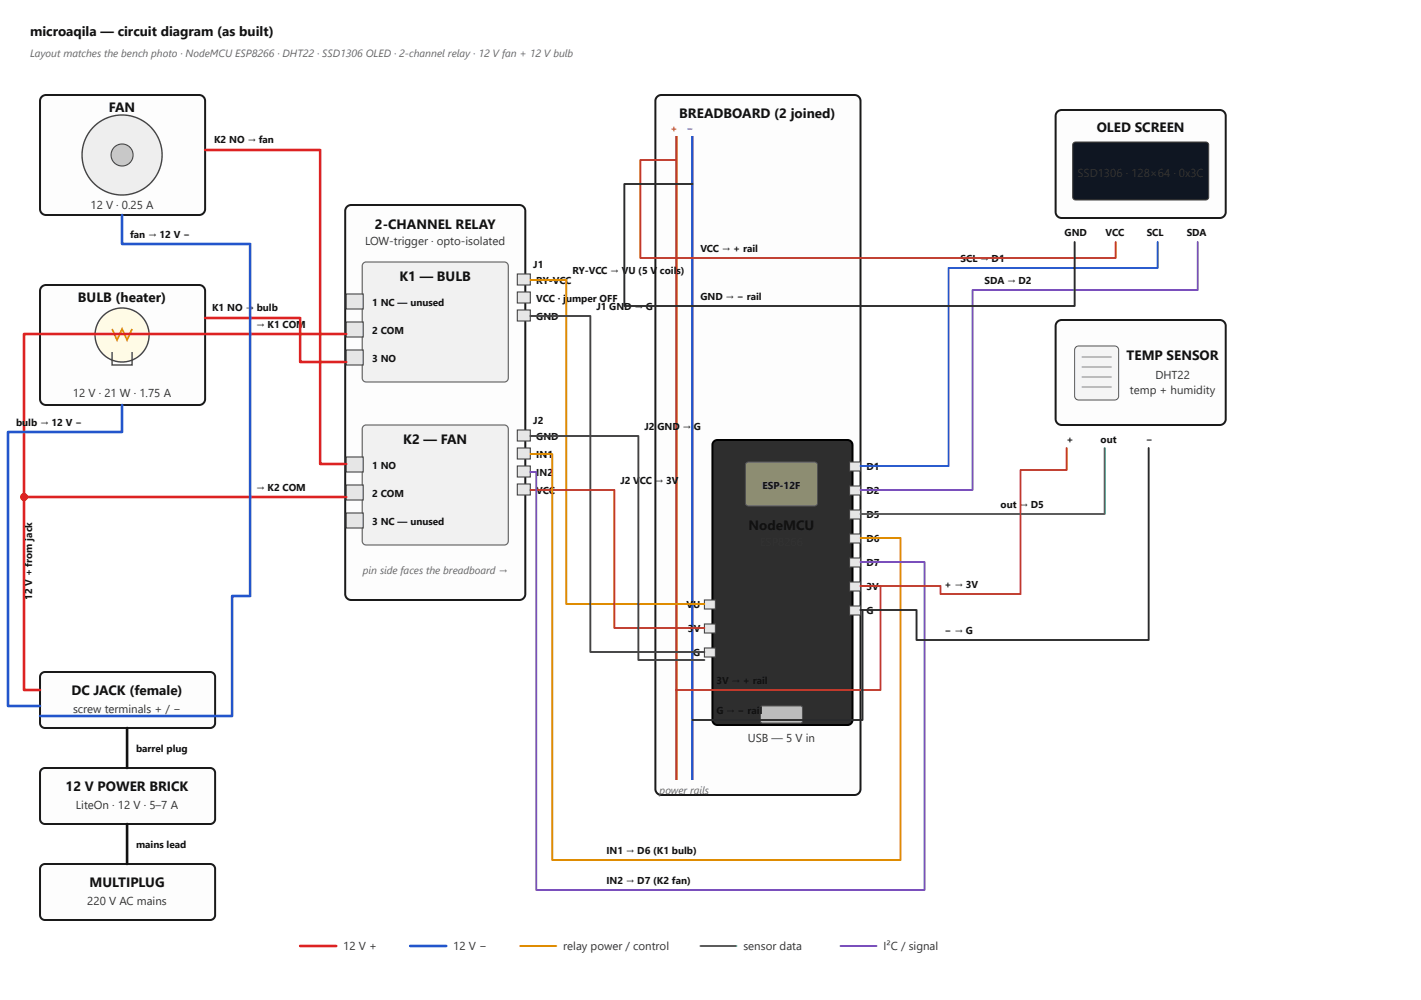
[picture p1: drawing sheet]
<svg xmlns="http://www.w3.org/2000/svg" width="376mm" height="265mm" viewBox="0 0 376 265" stroke-linecap="round" stroke-linejoin="round" font-family="sans-serif">
<path d="M11 25.6l1.2-.5h40.5a1.59 1.59 0 0 1 1.5 1.6v28.6a1.59 1.59 0 0 1-1.5 1.6h-40.5a1.59 1.59 0 0 1-1.6-1.6v-28.6z" fill="#fdfdfd"/>
<path d="M11 25.6l1.2-.5h40.5a1.59 1.59 0 0 1 1.5 1.6v28.6a1.59 1.59 0 0 1-1.5 1.6h-40.5a1.59 1.59 0 0 1-1.6-1.6v-28.6z" fill="none" stroke="#1a1a1a" stroke-width=".53"/>
<circle cx="32.3" cy="41" r="10.6" fill="#eee"/>
<circle cx="32.3" cy="41" r="10.6" fill="none" stroke="#444" stroke-width=".37"/>
<circle cx="32.3" cy="41" r="2.91" fill="#c8c8c8"/>
<circle cx="32.3" cy="41" r="2.91" fill="none" stroke="#444" stroke-width=".29"/>
<path d="M11 75.9l1.2-.5h40.5a1.59 1.59 0 0 1 1.5 1.6v28.6a1.59 1.59 0 0 1-1.5 1.6h-40.5a1.59 1.59 0 0 1-1.6-1.6v-28.6z" fill="#fdfdfd"/>
<path d="M11 75.9l1.2-.5h40.5a1.59 1.59 0 0 1 1.5 1.6v28.6a1.59 1.59 0 0 1-1.5 1.6h-40.5a1.59 1.59 0 0 1-1.6-1.6v-28.6z" fill="none" stroke="#1a1a1a" stroke-width=".53"/>
<circle cx="32.3" cy="88.6" r="7.1" fill="#fffbe6"/>
<g fill="none" stroke="#444" stroke-width=".37">
<path d="M29.6 93.1v3.5h5.3v-3.5"/>
<circle cx="32.3" cy="88.6" r="7.1"/>
</g>
<path d="M29.6 87l1.4 3 1.3-3 1.3 3 1.3-3" fill="none" stroke="#b8860b" stroke-width=".45"/>
<path d="M11 178.2l.9-.4h44l.7 .5 .3 .6-.1 12.7-.4 .7-.8 .3h-44l-.7-.5-.3-.8v-12.2z" fill="#fdfdfd"/>
<path d="M11 178.2l.9-.4h44l.7 .5 .3 .6-.1 12.7-.4 .7-.8 .3h-44l-.7-.5-.3-.8v-12.2z" fill="none" stroke="#1a1a1a" stroke-width=".53"/>
<path d="M11 203.6l.9-.4h44l.7 .5 .3 .6-.1 12.7-.4 .7-.8 .3h-44l-.7-.5-.3-.8v-12.2z" fill="#fdfdfd"/>
<path d="M11 203.6l.9-.4h44l.7 .5 .3 .6-.1 12.7-.4 .7-.8 .3h-44l-.7-.5-.3-.8v-12.2z" fill="none" stroke="#1a1a1a" stroke-width=".53"/>
<path d="M11 229l.9-.4h44l.7 .5 .3 .6-.1 12.7-.4 .7-.8 .3h-44l-.7-.5-.3-.8v-12.2z" fill="#fdfdfd"/>
<path d="M11 229l.9-.4h44l.7 .5 .3 .6-.1 12.7-.4 .7-.8 .3h-44l-.7-.5-.3-.8v-12.2z" fill="none" stroke="#1a1a1a" stroke-width=".53"/>
<path d="M33.6 192.6v10.6M33.6 218v10.6" fill="none" stroke="#111" stroke-width=".69"/>
<path d="M91.7 54.7l1.2-.5h44.4a1.59 1.59 0 0 1 1.6 1.6v101.4a1.59 1.59 0 0 1-1.6 1.5h-44.4a1.59 1.59 0 0 1-1.6-1.5v-101.4z" fill="#fdfdfd"/>
<path d="M91.7 54.7l1.2-.5h44.4a1.59 1.59 0 0 1 1.6 1.6v101.4a1.59 1.59 0 0 1-1.6 1.5h-44.4a1.59 1.59 0 0 1-1.6-1.5v-101.4z" fill="none" stroke="#1a1a1a" stroke-width=".53"/>
<path d="M96.1 69.6l.7-.3h36.5a1.06 1.06 0 0 1 1.1 1.1v29.6a1.06 1.06 0 0 1-1.1 1.1h-36.5a1.06 1.06 0 0 1-1-1.1v-29.6z" fill="#f1f1f1"/>
<path d="M96.1 69.6l.7-.3h36.5a1.06 1.06 0 0 1 1.1 1.1v29.6a1.06 1.06 0 0 1-1.1 1.1h-36.5a1.06 1.06 0 0 1-1-1.1v-29.6z" fill="none" stroke="#666" stroke-width=".32"/>
<path d="M91.5 77.8h4.5v4h-4.5z" fill="#e6e6e6"/>
<path d="M91.5 77.8h4.5v4h-4.5z" fill="none" stroke="#444" stroke-width=".29"/>
<path d="M91.5 85.2h4.5v4h-4.5z" fill="#e6e6e6"/>
<path d="M91.5 85.2h4.5v4h-4.5z" fill="none" stroke="#444" stroke-width=".29"/>
<path d="M91.5 92.6h4.5v4h-4.5z" fill="#e6e6e6"/>
<path d="M91.5 92.6h4.5v4h-4.5z" fill="none" stroke="#444" stroke-width=".29"/>
<path d="M96.1 112.8l.7-.4h36.5a1.06 1.06 0 0 1 1.1 1.1v29.6a1.06 1.06 0 0 1-1.1 1.1h-36.5a1.06 1.06 0 0 1-1-1.1v-29.6z" fill="#f1f1f1"/>
<path d="M96.1 112.8l.7-.4h36.5a1.06 1.06 0 0 1 1.1 1.1v29.6a1.06 1.06 0 0 1-1.1 1.1h-36.5a1.06 1.06 0 0 1-1-1.1v-29.6z" fill="none" stroke="#666" stroke-width=".32"/>
<path d="M91.5 120.9h4.5v4h-4.5z" fill="#e6e6e6"/>
<path d="M91.5 120.9h4.5v4h-4.5z" fill="none" stroke="#444" stroke-width=".29"/>
<path d="M91.5 128.3h4.5v4h-4.5z" fill="#e6e6e6"/>
<path d="M91.5 128.3h4.5v4h-4.5z" fill="none" stroke="#444" stroke-width=".29"/>
<path d="M91.5 135.7h4.5v4h-4.5z" fill="#e6e6e6"/>
<path d="M91.5 135.7h4.5v4h-4.5z" fill="none" stroke="#444" stroke-width=".29"/>
<path d="M136.8 72.5h3.4v2.9h-3.4z" fill="#e6e6e6"/>
<path d="M136.8 72.5h3.4v2.9h-3.4z" fill="none" stroke="#444" stroke-width=".29"/>
<path d="M136.8 77.3h3.4v2.9h-3.4z" fill="#e6e6e6"/>
<path d="M136.8 77.3h3.4v2.9h-3.4z" fill="none" stroke="#444" stroke-width=".29"/>
<path d="M136.8 82h3.4v2.9h-3.4z" fill="#e6e6e6"/>
<path d="M136.8 82h3.4v2.9h-3.4z" fill="none" stroke="#444" stroke-width=".29"/>
<path d="M136.8 113.8h3.4v2.9h-3.4z" fill="#e6e6e6"/>
<path d="M136.8 113.8h3.4v2.9h-3.4z" fill="none" stroke="#444" stroke-width=".29"/>
<path d="M136.8 118.5h3.4v2.9h-3.4z" fill="#e6e6e6"/>
<path d="M136.8 118.5h3.4v2.9h-3.4z" fill="none" stroke="#444" stroke-width=".29"/>
<path d="M136.8 123.3h3.4v2.9h-3.4z" fill="#e6e6e6"/>
<path d="M136.8 123.3h3.4v2.9h-3.4z" fill="none" stroke="#444" stroke-width=".29"/>
<path d="M136.8 128.1h3.4v2.9h-3.4z" fill="#e6e6e6"/>
<path d="M136.8 128.1h3.4v2.9h-3.4z" fill="none" stroke="#444" stroke-width=".29"/>
<path d="M173.8 25.6l1.1-.5h51.1a1.59 1.59 0 0 1 1.5 1.6v182.1a1.59 1.59 0 0 1-1.5 1.5h-51.1a1.59 1.59 0 0 1-1.6-1.5v-182.1z" fill="#fdfdfd"/>
<path d="M173.8 25.6l1.1-.5h51.1a1.59 1.59 0 0 1 1.5 1.6v182.1a1.59 1.59 0 0 1-1.5 1.5h-51.1a1.59 1.59 0 0 1-1.6-1.5v-182.1z" fill="none" stroke="#1a1a1a" stroke-width=".53"/>
<path d="M178.9 36v170.4" fill="none" stroke="#c0392b" stroke-width=".64" stroke-linecap="butt"/>
<path d="M183.1 36v170.4" fill="none" stroke="#25c" stroke-width=".64" stroke-linecap="butt"/>
<path d="M188.8 116.8l.9-.4h34.4l.8 .3 .4 .5 .1 73.3-.2 .8-.6 .4-34.9 .1-.8-.3-.4-.5-.1-73.3z" fill="#2e2e2e"/>
<path d="M188.8 116.8l.9-.4h34.4l.8 .3 .4 .5 .1 73.3-.2 .8-.6 .4-34.9 .1-.8-.3-.4-.5-.1-73.3z" fill="none" stroke="#000" stroke-width=".53"/>
<path d="M197.3 122.5l.6-.3h17.5a.79 .79 0 0 1 .8 .8v10.1a.79 .79 0 0 1-.8 .8h-17.5a.79 .79 0 0 1-.8-.8v-10.1z" fill="#8d8d72"/>
<path d="M197.3 122.5l.6-.3h17.5a.79 .79 0 0 1 .8 .8v10.1a.79 .79 0 0 1-.8 .8h-17.5a.79 .79 0 0 1-.8-.8v-10.1z" fill="none" stroke="#555" stroke-width=".26"/>
<path d="M201.2 187l.4-.2h10.3l.3 .5v3.7l-.5 .3h-10.3l-.3-.5v-3.5z" fill="#bbb"/>
<path d="M201.2 187l.4-.2h10.3l.3 .5v3.7l-.5 .3h-10.3l-.3-.5v-3.5z" fill="none" stroke="#555" stroke-width=".26"/>
<path d="M186.3 158.7h2.9v2.4h-2.9z" fill="#e6e6e6"/>
<path d="M186.3 158.7h2.9v2.4h-2.9z" fill="none" stroke="#444" stroke-width=".29"/>
<path d="M186.3 165.1h2.9v2.4h-2.9z" fill="#e6e6e6"/>
<path d="M186.3 165.1h2.9v2.4h-2.9z" fill="none" stroke="#444" stroke-width=".29"/>
<path d="M186.3 171.4h2.9v2.4h-2.9z" fill="#e6e6e6"/>
<path d="M186.3 171.4h2.9v2.4h-2.9z" fill="none" stroke="#444" stroke-width=".29"/>
<path d="M224.6 122.2h2.9v2.4h-2.9z" fill="#e6e6e6"/>
<path d="M224.6 122.2h2.9v2.4h-2.9z" fill="none" stroke="#444" stroke-width=".29"/>
<path d="M224.6 128.6h2.9v2.4h-2.9z" fill="#e6e6e6"/>
<path d="M224.6 128.6h2.9v2.4h-2.9z" fill="none" stroke="#444" stroke-width=".29"/>
<path d="M224.6 134.9h2.9v2.4h-2.9z" fill="#e6e6e6"/>
<path d="M224.6 134.9h2.9v2.4h-2.9z" fill="none" stroke="#444" stroke-width=".29"/>
<path d="M224.6 141.3h2.9v2.4h-2.9z" fill="#e6e6e6"/>
<path d="M224.6 141.3h2.9v2.4h-2.9z" fill="none" stroke="#444" stroke-width=".29"/>
<path d="M224.6 147.6h2.9v2.4h-2.9z" fill="#e6e6e6"/>
<path d="M224.6 147.6h2.9v2.4h-2.9z" fill="none" stroke="#444" stroke-width=".29"/>
<path d="M224.6 154h2.9v2.4h-2.9z" fill="#e6e6e6"/>
<path d="M224.6 154h2.9v2.4h-2.9z" fill="none" stroke="#444" stroke-width=".29"/>
<path d="M224.6 160.3h2.9v2.4h-2.9z" fill="#e6e6e6"/>
<path d="M224.6 160.3h2.9v2.4h-2.9z" fill="none" stroke="#444" stroke-width=".29"/>
<path d="M279.6 29.6l1.1-.5h41.8a1.59 1.59 0 0 1 1.6 1.6v25.4a1.59 1.59 0 0 1-1.6 1.6h-41.8a1.59 1.59 0 0 1-1.6-1.6v-25.4z" fill="#fdfdfd"/>
<path d="M279.6 29.6l1.1-.5h41.8a1.59 1.59 0 0 1 1.6 1.6v25.4a1.59 1.59 0 0 1-1.6 1.6h-41.8a1.59 1.59 0 0 1-1.6-1.6v-25.4z" fill="none" stroke="#1a1a1a" stroke-width=".53"/>
<path d="M283.9 37.8l.5-.2h34.4a.79 .79 0 0 1 .8 .8v13.7a.79 .79 0 0 1-.8 .8h-34.4a.79 .79 0 0 1-.8-.8v-13.7z" fill="#0f1622"/>
<path d="M283.9 37.8l.5-.2h34.4a.79 .79 0 0 1 .8 .8v13.7a.79 .79 0 0 1-.8 .8h-34.4a.79 .79 0 0 1-.8-.8v-13.7z" fill="none" stroke="#444" stroke-width=".26"/>
<path d="M279.6 85.1l1.1-.4h41.8a1.59 1.59 0 0 1 1.6 1.6v24.6a1.59 1.59 0 0 1-1.6 1.5h-41.8a1.59 1.59 0 0 1-1.6-1.5v-24.6z" fill="#fdfdfd"/>
<path d="M279.6 85.1l1.1-.4h41.8a1.59 1.59 0 0 1 1.6 1.6v24.6a1.59 1.59 0 0 1-1.6 1.5h-41.8a1.59 1.59 0 0 1-1.6-1.5v-24.6z" fill="none" stroke="#1a1a1a" stroke-width=".53"/>
<path d="M284.5 91.9l.7-.4h9.5a1.06 1.06 0 0 1 1.1 1.1v12.2a1.06 1.06 0 0 1-1.1 1h-9.5a1.06 1.06 0 0 1-1-1v-12.2z" fill="#f5f5f5"/>
<path d="M284.5 91.9l.7-.4h9.5a1.06 1.06 0 0 1 1.1 1.1v12.2a1.06 1.06 0 0 1-1.1 1h-9.5a1.06 1.06 0 0 1-1-1v-12.2z" fill="none" stroke="#555" stroke-width=".26"/>
<path d="M286 94.5h8M286 97.1h8M286 99.7h8M286 102.4h8" fill="none" stroke="#888" stroke-width=".26"/>
<path d="M91.5 88.4h-85.2v94.2h4.3M6.3 131.5h85.2" fill="none" stroke="#d22" stroke-width=".69"/>
<circle cx="6.3" cy="131.5" r="1.06" fill="#d22"/>
<path d="M54.2 84.1h25.2v11.7h12.1" fill="none" stroke="#d22" stroke-width=".69"/>
<path d="M55.3 79.4h21.2v3.7h-21.2z" fill="#fff"/>
<path d="M54.2 39.7h30.5v83.1h6.8M79.4 250.3h9.5" fill="none" stroke="#d22" stroke-width=".69"/>
<path d="M32.3 56.9v7.7h33.8v93.1h-4.7v31.7h-50.8M32.3 107.2v7.1h-30.2v72.5h8.5M108.5 250.3h9.5" fill="none" stroke="#25c" stroke-width=".69"/>
<path d="M140.2 74.1h9.6v85.7h36.5M140.2 120.1h5.8v107.4h92.1v-85.2h-10.6M137.6 250.3h9.5" fill="none" stroke="#e08c00" stroke-width=".5"/>
<path d="M140.2 83.6h15.9v88.9h30.2M140.2 115.4h28.6v59.2h17.5" fill="none" stroke="#444" stroke-width=".5"/>
<path d="M178.9 42.3h-9.6v26h125.7v-4.3M282 118.5v5.9h-12.1v32.8h-21.2v-2.2h-21.2h5.3v27.6h-53.9M140.2 129.6h22.3v36.6h23.8" fill="none" stroke="#c0392b" stroke-width=".5"/>
<path d="M316.7 64v12.7h-59.5v52.9h-29.7M140.2 124.9h1.6v110.6h102.7v-86.8h-17M222.2 250.3h9.6" fill="none" stroke="#7a4fbf" stroke-width=".5"/>
<path d="M306.1 64v6.9h-55.3v52.4h-23.3" fill="none" stroke="#25c" stroke-width=".5"/>
<path d="M183.1 48.7h-18v32.3h119.1v-17M303.7 118.5v50.8h-61.3v-7.9h-14.9h.6v29.1h-45" fill="none" stroke="#2b2b2b" stroke-width=".5"/>
<path d="M292.1 118.5v17.5h-64.6M185.2 250.3h9.5" fill="none" stroke="#2a9d4a" stroke-width=".5"/>
<g font-size="3.6" fill="#111">
<text x="7.9" y="9.5">microaqila — circuit diagram (as built)</text>
<text x="28.8" y="29.6">FAN</text>
<text x="179.6" y="31.2">BREADBOARD (2 joined)</text>
<text x="290" y="34.9">OLED SCREEN</text>
<text x="99.2" y="60.6">2-CHANNEL RELAY</text>
<text x="105.6" y="74.3">K1 — BULB</text>
<text x="20.6" y="79.9">BULB (heater)</text>
<text x="297.9" y="95.2">TEMP SENSOR</text>
<text x="106.6" y="117.5">K2 — FAN</text>
<text x="18.9" y="183.9">DC JACK (female)</text>
<text x="17.4" y="209.3">12 V POWER BRICK</text>
<text x="23.7" y="234.7">MULTIPLUG</text>
</g>
<g font-size="3" fill="#333">
<text x="23.9" y="55.3">12 V · 0.25 A</text>
<text x="96.5" y="64.8">LOW-trigger · opto-isolated</text>
<text x="305.5" y="100.3">DHT22</text>
<text x="19.3" y="105">12 V · 21 W · 1.75 A</text>
<text x="298.8" y="104.2">temp + humidity</text>
<text x="19.3" y="188.6">screw terminals + / −</text>
<text x="197.7" y="196.3">USB — 5 V in</text>
<text x="20.1" y="214">LiteOn · 12 V · 5–7 A</text>
<text x="23.1" y="239.4">220 V AC mains</text>
<text x="90.8" y="251.4">12 V +</text>
<text x="119.9" y="251.4">12 V −</text>
<text x="149" y="251.4">relay power / control</text>
<text x="196.6" y="251.4">sensor data</text>
<text x="233.6" y="251.4">I²C / signal</text>
</g>
<g font-size="2.8" fill="#666">
<text x="7.9" y="15.1">Layout matches the bench photo · NodeMCU ESP8266 · DHT22 · SSD1306 OLED · 2-channel relay · 12 V fan + 12 V bulb</text>
<text x="96" y="151.9">pin side faces the breadboard →</text>
<text x="174.4" y="210.1">power rails</text>
</g>
<text font-size="2.6" fill="#c0392b" x="177.3" y="34.9">+</text>
<text font-size="2.6" fill="#25c" x="181.5" y="34.9">−</text>
<g font-size="2.6" fill="#111">
<text x="56.6" y="37.8">K2 NO → fan</text>
<text x="34.4" y="63">fan → 12 V −</text>
<text x="281.5" y="62.4">GND</text>
<text x="292.4" y="62.4">VCC</text>
<text x="303.2" y="62.4">SCL</text>
<text x="313.8" y="62.4">SDA</text>
<text x="141" y="70.9">J1</text>
<text x="185.2" y="66.7">VCC → + rail</text>
<text x="254" y="69.3">SCL → D1</text>
<text x="141.8" y="75.1">RY-VCC</text>
<text x="151.3" y="72.5">RY-VCC → VU (5 V coils)</text>
<text x="260.3" y="75.1">SDA → D2</text>
<text x="56.1" y="82.3">K1 NO → bulb</text>
<text x="98.4" y="81">1 NC — unused</text>
<text x="141.8" y="79.9">VCC · jumper OFF</text>
<text x="157.7" y="82">J1 GND → G</text>
<text x="185.2" y="79.4">GND → − rail</text>
<text x="67.7" y="86.8">→ K1 COM</text>
<text x="98.4" y="88.4">2 COM</text>
<text x="141.8" y="84.7">GND</text>
<text x="98.4" y="95.8">3 NO</text>
<text x="4.2" y="112.7">bulb → 12 V −</text>
<text x="141" y="112.2">J2</text>
<text x="170.4" y="113.8">J2 GND → G</text>
<text x="141.8" y="116.4">GND</text>
<text x="282" y="117.2">+</text>
<text x="291" y="117.2">out</text>
<text x="302.9" y="117.2">−</text>
<text x="98.4" y="124.1">1 NO</text>
<text x="141.8" y="121.2">IN1</text>
<text x="141.8" y="125.9">IN2</text>
<text x="229.1" y="124.4">D1</text>
<text x="67.7" y="129.9">→ K2 COM</text>
<text x="98.4" y="131.5">2 COM</text>
<text x="141.8" y="130.7">VCC</text>
<text x="164" y="128.1">J2 V</text>
<text x="169.2" y="128.1">CC → 3V</text>
<text x="201.6" y="129.4">ESP-12F</text>
<text x="229.1" y="130.7">D2</text>
<text x="229.1" y="137.1">D5</text>
<text x="264.6" y="134.4">out → D5</text>
<text x="98.4" y="138.9">3 NC — unused</text>
<text x="229.1" y="143.4">D6</text>
<text x="229.1" y="149.8">D7</text>
<text x="249.8" y="155.6">+ → 3V</text>
<text x="8.5" y="158.8" transform="rotate(-90 8.5 158.8)">12 V + from jack</text>
<text x="181.5" y="160.9">VU</text>
<text x="229.1" y="156.1">3V</text>
<text x="181.9" y="167.2">3V</text>
<text x="229.1" y="162.5">G</text>
<text x="249.8" y="167.7">− → G</text>
<text x="183.3" y="173.6">G</text>
<text x="189.4" y="188.9">G → − rail</text>
<text x="36" y="199">barrel plug</text>
<text x="36" y="224.4">mains lead</text>
<text x="160.3" y="226">IN1 → D6 (K1 bulb)</text>
<text x="160.3" y="233.9">IN2 → D7 (K2 fan)</text>
</g>
</svg>
